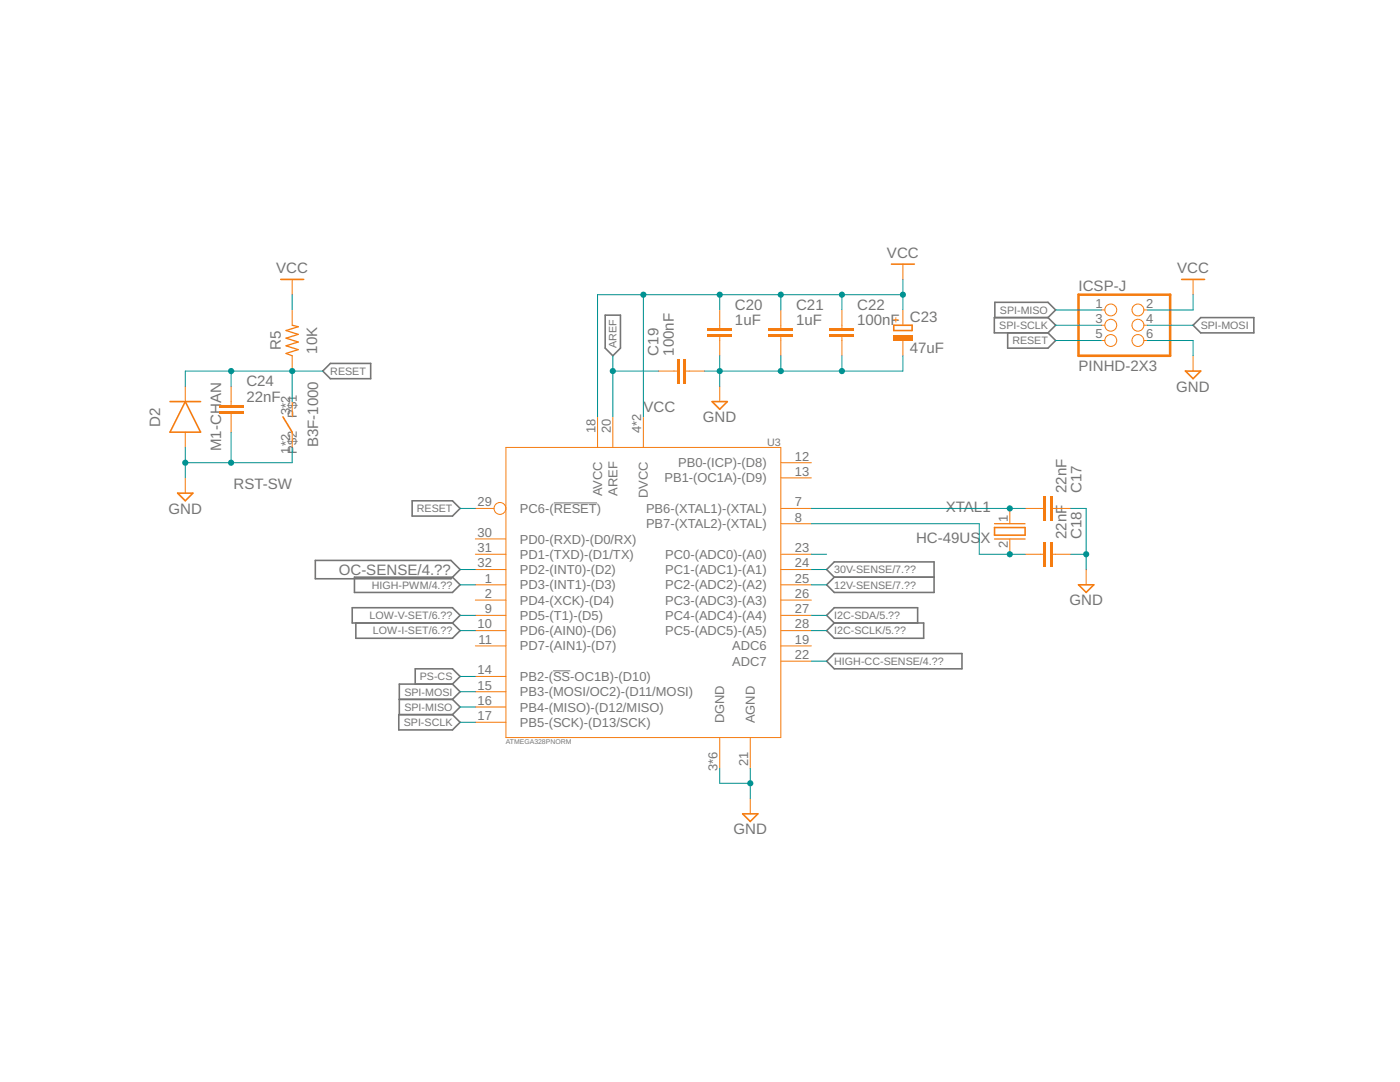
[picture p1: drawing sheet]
<svg xmlns="http://www.w3.org/2000/svg" width="279mm" height="216mm" viewBox="0 0 279 216" stroke-linecap="round" stroke-linejoin="round" font-family="sans-serif">
<path d="M110.5 100.4h8.6M110.4 133.9h3.4" fill="none" stroke="#757575" stroke-width=".2"/>
<g fill="none" stroke="#757575" stroke-width=".32">
<path d="M64.4 74l1.5-1.5h8.1v3.1h-8.1zM120.8 62.9h3v6.6l-1.5 1.5-1.5-1.5zM198.5 63.4v-3.1h10.6l1.6 1.5-1.6 1.6M201.1 66.4v3.1h8l1.6-1.6-1.6-1.5M209.1 63.4h-10.7v3h10.7M209.1 63.4l1.6 1.5-1.6 1.5M239.6 63.4h10.6v3h-10.6l-1.5-1.5zM82.3 99.9h8l1.5 1.6-1.5 1.5h-8zM62.9 111.8h27.1l1.8 1.8-1.8 1.9h-27.1zM70.7 115.2h19.6l1.5 1.5-1.5 1.5h-19.6zM165 113.6l1.5-1.5h19.9v6.1h-19.9l-1.5-1.5 1.5-1.5zM166.5 115.2h19.9"/>
<path d="M70.3 121.3h20l1.5 1.5-1.5 1.5h-20zM71 124.3v3.1h19.3l1.5-1.6-1.5-1.5M79.7 139.6h10.6M82.9 136.5v-3h7.4l1.5 1.5-1.5 1.5M90.3 139.6l1.5 1.5-1.5 1.5M90.3 136.5h-10.6v6.1M90.3 136.5l1.5 1.5-1.5 1.6M165 131.9l1.5-1.5h25.5v3.1h-25.5zM166.5 124.3l-1.5-1.5 1.5-1.5h16.6v3M166.5 124.3h17.8v3.1h-17.8l-1.5-1.6zM79.6 142.6h10.7l1.5 1.5-1.5 1.5h-10.7z"/>
</g>
<path d="M201.5 101.5v3M201.5 107.5v3.1" fill="none" stroke="#f57c10" stroke-width=".2"/>
<path d="M198.5 105.3h6.1v1.5h-6.1z" fill="none" stroke="#f57c10" stroke-width=".32"/>
<path d="M198.5 104.5h6.1M198.5 107.5h6.1" fill="none" stroke="#f57c10" stroke-width=".25"/>
<g fill="#f57c10">
<path d="M208.2 99h.6v4.9h-.6z" fill-rule="evenodd"/>
<path d="M209.5 99h.6v4.9h-.6z" fill-rule="evenodd"/>
</g>
<g fill="#f57c10">
<path d="M208.2 99h.6v4.9h-.6zM208.2 99v4.9h.6v-4.9z"/>
<path d="M209.5 99h.6v4.9h-.6zM209.5 99v4.9h.6v-4.9z"/>
</g>
<path d="M204.6 101.5h3.6M210.1 101.5h3.6" fill="none" stroke="#f57c10" stroke-width=".2"/>
<g fill="#f57c10">
<path d="M208.2 108.2h.6v4.8h-.6z" fill-rule="evenodd"/>
<path d="M209.5 108.2h.6v4.8h-.6z" fill-rule="evenodd"/>
</g>
<g fill="#f57c10">
<path d="M208.2 108.2h.6v4.8h-.6zM208.2 108.2v4.8h.6v-4.8z"/>
<path d="M209.5 108.2h.6v4.8h-.6zM209.5 108.2v4.8h.6v-4.8z"/>
</g>
<path d="M204.6 110.6h3.6M210.1 110.6h3.6" fill="none" stroke="#f57c10" stroke-width=".2"/>
<g fill="#f57c10">
<path d="M136.3 71.6h.6v4.9h-.6z" fill-rule="evenodd"/>
<path d="M135.1 71.6h.6v4.9h-.6z" fill-rule="evenodd"/>
</g>
<g fill="#f57c10">
<path d="M136.3 71.6h.6v4.9h-.6zM136.3 71.6v4.9h.6v-4.9z"/>
<path d="M135.1 71.6h.6v4.9h-.6zM135.1 71.6v4.9h.6v-4.9z"/>
</g>
<path d="M131.4 74h3.7M136.9 74h3.7M216.8 113.6v3.1" fill="none" stroke="#f57c10" stroke-width=".2"/>
<path d="M215.2 116.7h3.1l-1.5 1.5z" fill="none" stroke="#f57c10" stroke-width=".32"/>
<g fill="#f57c10">
<path d="M141.2 66.7h4.9v.6h-4.9z" fill-rule="evenodd"/>
<path d="M141.2 65.5h4.9v.6h-4.9z" fill-rule="evenodd"/>
</g>
<g fill="#f57c10">
<path d="M141.2 66.7h4.9v.6h-4.9zM141.2 66.7v.6h4.9v-.6z"/>
<path d="M141.2 65.5h4.9v.6h-4.9zM141.2 65.5v.6h4.9v-.6z"/>
</g>
<path d="M143.6 61.8v3.7M143.6 67.3v3.7" fill="none" stroke="#f57c10" stroke-width=".2"/>
<g fill="#f57c10">
<path d="M153.4 66.7h4.9v.6h-4.9z" fill-rule="evenodd"/>
<path d="M153.4 65.5h4.9v.6h-4.9z" fill-rule="evenodd"/>
</g>
<g fill="#f57c10">
<path d="M153.4 66.7h4.9v.6h-4.9zM153.4 66.7v.6h4.9v-.6z"/>
<path d="M153.4 65.5h4.9v.6h-4.9zM153.4 65.5v.6h4.9v-.6z"/>
</g>
<path d="M155.8 61.8v3.7M155.8 67.3v3.7" fill="none" stroke="#f57c10" stroke-width=".2"/>
<g fill="#f57c10">
<path d="M165.6 66.7h4.9v.6h-4.9z" fill-rule="evenodd"/>
<path d="M165.6 65.5h4.9v.6h-4.9z" fill-rule="evenodd"/>
</g>
<g fill="#f57c10">
<path d="M165.6 66.7h4.9v.6h-4.9zM165.6 66.7v.6h4.9v-.6z"/>
<path d="M165.6 65.5h4.9v.6h-4.9zM165.6 65.5v.6h4.9v-.6z"/>
</g>
<path d="M168 61.8v3.7M168 67.3v3.7" fill="none" stroke="#f57c10" stroke-width=".2"/>
<path d="M178.4 64.9h3.6v1.1h-3.6z" fill="none" stroke="#f57c10" stroke-width=".32"/>
<path d="M178.2 66.9h4v1h-4z" fill-rule="evenodd" fill="#f57c10"/>
<path d="M178.2 66.9h4v1h-4zM178.2 66.9v1h4v-1z" fill="#f57c10"/>
<g fill="none" stroke="#f57c10" stroke-width=".2">
<path d="M180.2 52.7v3.1M238.1 55.8v3M143.6 77.1v3M180.2 61.8v3.1M180.2 67.9v3.1M219.8 61.8h.7M219.8 64.9h.7M219.8 67.9h.7M228.3 61.8h.7M228.3 64.9h.7M228.3 67.9h.7M238.1 71v3"/>
<path d="M58.3 80.1v3.1M58.3 86.2v3.1"/>
<circle cx="221.7" cy="61.8" r="1.19"/>
<circle cx="221.7" cy="64.9" r="1.19"/>
<circle cx="221.7" cy="67.9" r="1.19"/>
<circle cx="227.1" cy="61.8" r="1.19"/>
<circle cx="227.1" cy="67.9" r="1.19"/>
<circle cx="227.1" cy="64.9" r="1.19"/>
</g>
<path d="M177.9 52.7h4.6M235.8 55.8h4.6M236.6 74h3l-1.5 1.6zM56.5 83.2l1.8 3M142.1 80.1h3.1l-1.6 1.6z" fill="none" stroke="#f57c10" stroke-width=".32"/>
<path d="M215.2 58.8h18.3v12.2h-18.3z" fill="none" stroke="#f57c10" stroke-width=".51"/>
<g fill="#f57c10">
<path d="M43.7 82h4.9v.6h-4.9z" fill-rule="evenodd"/>
<path d="M43.7 80.8h4.9v.5h-4.9z" fill-rule="evenodd"/>
</g>
<g fill="#f57c10">
<path d="M43.7 82h4.9v.6h-4.9zM43.7 82v.6h4.9v-.6z"/>
<path d="M43.7 80.8l4.9-.1v.6h-4.9zM43.7 80.8v.5h4.9v-.5z"/>
</g>
<g fill="none" stroke="#f57c10" stroke-width=".2">
<path d="M58.3 55.8v3M37 77.1v3M46.1 77.1v3.7M58.3 61.8v3.1M58.3 71v3M37 86.2v3.1M37 95.4v3M46.1 82.6v3.6M101 89.3h54.8v57.9h-54.8zM119.3 83.2v6.1M122.3 83.2v6.1M128.4 83.2v6.1"/>
<path d="M155.8 92.3h6.1M155.8 95.4h6.1M94.9 116.7h6.1M94.9 119.7h6.1M94.9 101.5h3.7M94.9 110.6h6.1M94.9 113.6h6.1M94.9 107.5h6.1M155.8 116.7h6.1M155.8 119.7h6.1M155.8 101.5h6.1M155.8 104.5h6.1"/>
<path d="M155.8 110.6h6.1M155.8 113.6h6.1M94.9 122.8h6.1M94.9 125.8h6.1M94.9 128.9h6.1M94.9 135h6.1M94.9 138h6.1M155.8 122.8h6.1M155.8 125.8h6.1M155.8 128.9h6.1M155.8 131.9h6.1M94.9 141.1h6.1"/>
<path d="M94.9 144.1h6.1M143.6 147.2v6.1M149.7 147.2v6.1M149.7 159.3v3.1"/>
<circle cx="99.8" cy="101.5" r="1.19"/>
</g>
<path d="M56 55.8h4.6M33.9 80.1h6.1M35.5 98.4h3l-1.5 1.5zM37 80.1l3 6.1h-6.1zM148.2 162.4h3.1l-1.6 1.5z" fill="none" stroke="#f57c10" stroke-width=".32"/>
<path d="M58.3 64.9l1.2 .3-2.4 .8 2.4 .7-2.4 .8 2.4 .7-2.4 .8 2.4 .8-2.4 .7 1.2 .5" fill="none" stroke="#f57c10" stroke-width=".25"/>
<path d="M213.7 110.6h3.1M213.7 101.5h3.1v12.1" fill="none" stroke="#009292" stroke-width=".2"/>
<circle cx="216.8" cy="110.6" r=".61" fill="#009292"/>
<path d="M216.2 110.6a.61 .61 0 0 1 1.2 0 .61 .61 0 0 1-1.2 0zM216.2 110.6a.61 .61 0 0 0 1.2 0 .61 .61 0 0 0-1.2 0z" fill="#009292"/>
<path d="M229 67.9h9.1v3.1M37 89.3v6.1M46.1 86.2v6.1h-9.1" fill="none" stroke="#009292" stroke-width=".2"/>
<circle cx="37" cy="92.3" r=".61" fill="#009292"/>
<path d="M36.4 92.3a.61 .61 0 0 1 1.2 0 .61 .61 0 0 1-1.2 0zM36.4 92.3a.61 .61 0 0 0 1.2 0 .61 .61 0 0 0-1.2 0z" fill="#009292"/>
<path d="M58.3 89.3v3h-12.2" fill="none" stroke="#009292" stroke-width=".2"/>
<circle cx="46.1" cy="92.3" r=".61" fill="#009292"/>
<path d="M45.5 92.3a.61 .61 0 0 1 1.2 0 .61 .61 0 0 1-1.2 0zM45.5 92.3a.61 .61 0 0 0 1.2 0 .61 .61 0 0 0-1.2 0z" fill="#009292"/>
<path d="M143.6 153.3v3h6.1M149.7 153.3v6" fill="none" stroke="#009292" stroke-width=".2"/>
<circle cx="149.7" cy="156.3" r=".61" fill="#009292"/>
<path d="M149.1 156.3a.61 .61 0 0 1 1.2 0 .61 .61 0 0 1-1.2 0zM149.1 156.3a.61 .61 0 0 0 1.2 0 .61 .61 0 0 0-1.2 0z" fill="#009292"/>
<path d="M143.6 71v3M180.2 71v3h-39.6" fill="none" stroke="#009292" stroke-width=".2"/>
<circle cx="143.6" cy="74" r=".61" fill="#009292"/>
<path d="M143 74a.65 .65 0 0 1 1.3 0 .65 .65 0 0 1-1.3 0zM143 74a.61 .61 0 0 0 1.2 0 .61 .61 0 0 0-1.2 0z" fill="#009292"/>
<path d="M155.8 71v3" fill="none" stroke="#009292" stroke-width=".2"/>
<circle cx="155.8" cy="74" r=".61" fill="#009292"/>
<path d="M155.2 74a.61 .61 0 0 1 1.2 0 .61 .61 0 0 1-1.2 0zM155.2 74a.61 .61 0 0 0 1.2 0 .61 .61 0 0 0-1.2 0z" fill="#009292"/>
<path d="M168 71v3" fill="none" stroke="#009292" stroke-width=".2"/>
<circle cx="168" cy="74" r=".61" fill="#009292"/>
<path d="M167.4 74a.61 .61 0 0 1 1.2 0 .61 .61 0 0 1-1.2 0zM167.4 74a.61 .61 0 0 0 1.2 0 .61 .61 0 0 0-1.2 0z" fill="#009292"/>
<path d="M128.4 58.8v24.4M143.6 58.8v3M155.8 58.8v3M168 58.8v3M180.2 58.8h-60.9v24.4M180.2 55.8v6M143.6 74v3.1" fill="none" stroke="#009292" stroke-width=".2"/>
<g fill="#009292">
<circle cx="128.4" cy="58.8" r=".61"/>
<circle cx="143.6" cy="58.8" r=".61"/>
<circle cx="168" cy="58.8" r=".61"/>
<circle cx="180.2" cy="58.8" r=".61"/>
<circle cx="155.8" cy="58.8" r=".61"/>
</g>
<g fill="#009292">
<path d="M127.8 58.8a.61 .61 0 0 1 1.2 0 .61 .61 0 0 1-1.2 0zM127.8 58.8a.61 .61 0 0 0 1.2 0 .61 .61 0 0 0-1.2 0z"/>
<path d="M143 58.8a.65 .65 0 0 1 1.3 0 .65 .65 0 0 1-1.3 0zM143 58.8a.61 .61 0 0 0 1.2 0 .61 .61 0 0 0-1.2 0z"/>
<path d="M167.4 58.8a.61 .61 0 0 1 1.2 0 .61 .61 0 0 1-1.2 0zM167.4 58.8a.61 .61 0 0 0 1.2 0 .61 .61 0 0 0-1.2 0z"/>
<path d="M179.6 58.8a.61 .61 0 0 1 1.2 0 .61 .61 0 0 1-1.2 0zM179.6 58.8a.61 .61 0 0 0 1.2 0 .61 .61 0 0 0-1.2 0z"/>
<path d="M155.2 58.8a.61 .61 0 0 1 1.2 0 .61 .61 0 0 1-1.2 0zM155.2 58.8a.61 .61 0 0 0 1.2 0 .61 .61 0 0 0-1.2 0z"/>
</g>
<path d="M58.3 58.8v3M238.1 58.8v3h-9.1M46.1 74v3.1M58.3 74v6.1M64.4 74h-27.4v3.1M210.7 61.8h9.1M210.7 67.9h9.1M91.8 141.1h3.1" fill="none" stroke="#009292" stroke-width=".2"/>
<g fill="#009292">
<circle cx="46.1" cy="74" r=".61"/>
<circle cx="58.3" cy="74" r=".61"/>
</g>
<g fill="#009292">
<path d="M45.5 74a.61 .61 0 0 1 1.2 0 .61 .61 0 0 1-1.2 0zM45.5 74a.61 .61 0 0 0 1.2 0 .61 .61 0 0 0-1.2 0z"/>
<path d="M57.7 74a.61 .61 0 0 1 1.2 0 .61 .61 0 0 1-1.2 0zM57.7 74a.61 .61 0 0 0 1.2 0 .61 .61 0 0 0-1.2 0z"/>
</g>
<g fill="none" stroke="#009292" stroke-width=".2">
<path d="M210.7 64.9h9.1M229 64.9h9.1M91.8 101.5h3.1M161.9 113.6h3.1M161.9 116.7h3.1M161.9 104.5h33.5v6.1h9.2M91.8 138h3.1M91.8 122.8h3.1M91.8 135h3.1M161.9 122.8h3.1M161.9 125.8h3.1M161.9 131.9h3.1"/>
<path d="M91.8 144.1h3.1"/>
</g>
<circle cx="201.5" cy="110.6" r=".61" fill="#009292"/>
<path d="M200.9 110.6a.61 .61 0 0 1 1.2 0 .61 .61 0 0 1-1.2 0zM200.9 110.6a.61 .61 0 0 0 1.2 0 .61 .61 0 0 0-1.2 0z" fill="#009292"/>
<path d="M161.9 101.5h42.7" fill="none" stroke="#009292" stroke-width=".2"/>
<circle cx="201.5" cy="101.5" r=".61" fill="#009292"/>
<path d="M200.9 101.5a.61 .61 0 0 1 1.2 0 .61 .61 0 0 1-1.2 0zM200.9 101.5a.61 .61 0 0 0 1.2 0 .61 .61 0 0 0-1.2 0z" fill="#009292"/>
<path d="M122.3 74h9.1M122.3 71v12.2" fill="none" stroke="#009292" stroke-width=".2"/>
<circle cx="122.3" cy="74" r=".61" fill="#009292"/>
<path d="M121.7 74a.61 .61 0 0 1 1.2 0 .61 .61 0 0 1-1.2 0zM121.7 74a.61 .61 0 0 0 1.2 0 .61 .61 0 0 0-1.2 0z" fill="#009292"/>
<path d="M91.8 116.7h3.1M91.8 113.6h3.1M161.9 110.6h3.1M91.8 125.8h3.1" fill="none" stroke="#009292" stroke-width=".2"/>
<g font-size="3" fill="#757575">
<text x="177" y="51.5">VCC</text>
<text x="55.1" y="54.6">VCC</text>
<text x="215.2" y="58">ICSP-J</text>
<text x="234.9" y="54.6">VCC</text>
<text x="146.7" y="64.9">1uF</text>
<text x="146.7" y="61.9">C20</text>
<text x="158.9" y="64.9">1uF</text>
<text x="158.9" y="61.9">C21</text>
<text x="171.1" y="64.9">100nF</text>
<text x="171.1" y="61.9">C22</text>
<text x="181.6" y="64.3">C23</text>
<text x="56" y="69.9" transform="rotate(-90 56 69.9)">R5</text>
<text x="63.3" y="70.6" transform="rotate(-90 63.3 70.6)">10K</text>
<text x="131.4" y="71" transform="rotate(-90 131.4 71)">C19</text>
<text x="134.5" y="71" transform="rotate(-90 134.5 71)">100nF</text>
<text x="181.6" y="70.4">47uF</text>
<text x="49.2" y="77.1">C24</text>
<text x="215.2" y="74">PINHD-2X3</text>
<text x="44.1" y="80.5" transform="rotate(-90 44.1 80.5)">AN</text>
<text x="49.2" y="80.1">22nF</text>
<text x="128.4" y="82.3">VCC</text>
<text x="234.8" y="78.1">GND</text>
<text x="31.9" y="85.1" transform="rotate(-90 31.9 85.1)">D2</text>
<text x="63.5" y="89.3" transform="rotate(-90 63.5 89.3)">B3F-1000</text>
<text x="140.3" y="84.2">GND</text>
<text x="44.1" y="90" transform="rotate(-90 44.1 90)">M1-CH</text>
<text x="46.6" y="97.5">RST-SW</text>
<text x="212.8" y="98.4" transform="rotate(-90 212.8 98.4)">22nF</text>
<text x="215.9" y="98.4" transform="rotate(-90 215.9 98.4)">C17</text>
<text x="33.6" y="102.5">GND</text>
<text x="188.7" y="102.1">XTAL1</text>
<text x="212.8" y="107.6" transform="rotate(-90 212.8 107.6)">22nF</text>
<text x="215.9" y="107.6" transform="rotate(-90 215.9 107.6)">C18</text>
<text x="182.8" y="108.3">HC-49US</text>
<text x="195.7" y="108.3">X</text>
<text x="67.6" y="114.7">OC-SENSE/4.??</text>
<text x="213.4" y="120.8">GND</text>
<text x="146.4" y="166.5">GND</text>
</g>
<g font-size="2.6" fill="#757575">
<text x="218.6" y="61.4">1</text>
<text x="218.6" y="64.5">3</text>
<text x="228.7" y="61.4">2</text>
<text x="228.7" y="64.5">4</text>
<text x="218.6" y="67.5">5</text>
<text x="228.7" y="67.5">6</text>
<text x="57.9" y="82.8" transform="rotate(-90 57.9 82.8)">3*2</text>
<text x="59.2" y="83.4" transform="rotate(-90 59.2 83.4)">P$1</text>
<text x="118.8" y="86.5" transform="rotate(-90 118.8 86.5)">18</text>
<text x="121.9" y="86.5" transform="rotate(-90 121.9 86.5)">20</text>
<text x="128" y="86.5" transform="rotate(-90 128 86.5)">4*2</text>
<text x="57.9" y="90.5" transform="rotate(-90 57.9 90.5)">1*2</text>
<text x="59.2" y="90.6" transform="rotate(-90 59.2 90.6)">P$2</text>
<text x="135.3" y="93.2">PB0-(ICP)-(D8)</text>
<text x="158.6" y="91.9">12</text>
<text x="158.6" y="94.9">13</text>
<text x="95.3" y="101">29</text>
<text x="120.2" y="99" transform="rotate(-90 120.2 99)">AVCC</text>
<text x="123.2" y="99" transform="rotate(-90 123.2 99)">AREF</text>
<text x="129.3" y="99.4" transform="rotate(-90 129.3 99.4)">DVCC</text>
<text x="132.6" y="96.3">PB1-(OC1A)-(D9)</text>
<text x="158.6" y="101">7</text>
<text x="95.3" y="107.1">30</text>
<text x="103.8" y="102.4">PC6-(RESET)</text>
<text x="128.9" y="102.4">PB6-(XTAL1)-(XTAL)</text>
<text x="128.9" y="105.4">PB7-(XTAL2)-(XTAL)</text>
<text x="158.6" y="104.1">8</text>
<text x="201.1" y="104.1" transform="rotate(-90 201.1 104.1)">1</text>
<text x="95.3" y="110.2">31</text>
<text x="95.3" y="113.2">32</text>
<text x="103.8" y="108.5">PD0-(RXD)-(D0/RX)</text>
<text x="103.8" y="111.5">PD1-(TXD)-(D1/TX)</text>
<text x="132.8" y="111.5">PC0-(ADC0)-(A0)</text>
<text x="158.6" y="110.2">23</text>
<text x="158.6" y="113.2">24</text>
<text x="201.1" y="109.4" transform="rotate(-90 201.1 109.4)">2</text>
<text x="96.7" y="116.3">1</text>
<text x="96.7" y="119.3">2</text>
<text x="103.8" y="117.6">PD3-(INT1)-(D3)</text>
<text x="103.8" y="114.6">PD2-(INT0)-(D2)</text>
<text x="132.8" y="114.6">PC1-(ADC1)-(A1)</text>
<text x="132.8" y="117.6">PC2-(ADC2)-(A2)</text>
<text x="158.6" y="116.3">25</text>
<text x="158.6" y="119.3">26</text>
<text x="95.3" y="125.4">10</text>
<text x="96.7" y="122.4">9</text>
<text x="103.8" y="120.7">PD4-(XCK)-(D4)</text>
<text x="103.8" y="123.7">PD5-(T1)-(D5)</text>
<text x="132.8" y="120.6">PC3-(ADC3)-(A3)</text>
<text x="132.8" y="123.7">PC4-(ADC4)-(A4)</text>
<text x="158.6" y="122.4">27</text>
<text x="158.6" y="125.4">28</text>
<text x="95.5" y="128.5">11</text>
<text x="103.8" y="126.7">PD6-(AIN0)-(D6)</text>
<text x="103.8" y="129.8">PD7-(AIN1)-(D7)</text>
<text x="132.8" y="126.7">PC5-(ADC5)-(A5)</text>
<text x="146.1" y="129.8">ADC6</text>
<text x="158.6" y="128.5">19</text>
<text x="158.6" y="131.5">22</text>
<text x="95.3" y="134.5">14</text>
<text x="95.3" y="137.6">15</text>
<text x="103.8" y="135.9">PB2-(SS-OC1B)-(D10)</text>
<text x="146.1" y="132.8">ADC7</text>
<text x="95.3" y="140.6">16</text>
<text x="95.3" y="143.7">17</text>
<text x="103.8" y="138.9">PB3-(MOSI/OC2)-(D11/MOSI)</text>
<text x="103.8" y="142">PB4-(MISO)-(D12/MISO)</text>
<text x="103.8" y="145">PB5-(SCK)-(D13/SCK)</text>
<text x="144.5" y="144.4" transform="rotate(-90 144.5 144.4)">DGND</text>
<text x="150.6" y="144.4" transform="rotate(-90 150.6 144.4)">AGND</text>
<text x="143.2" y="153.8" transform="rotate(-90 143.2 153.8)">3*6</text>
<text x="149.3" y="152.8" transform="rotate(-90 149.3 152.8)">21</text>
</g>
<text font-size="2.1" fill="#f57c10" x="179.5" y="64.4" transform="rotate(-90 179.5 64.4)">+</text>
<g font-size="2.1" fill="#757575">
<text x="199.4" y="65.7">SPI-SCLK</text>
<text x="199.6" y="62.6">SPI-MISO</text>
<text x="239.6" y="65.7">SPI-MOSI</text>
<text x="123.1" y="69.5" transform="rotate(-90 123.1 69.5)">AREF</text>
<text x="202" y="68.7">RESET</text>
<text x="65.9" y="74.8">RESET</text>
<text x="153.1" y="89">U3</text>
<text x="83.2" y="102.2">RESET</text>
<text x="74.2" y="117.5">HIGH-PWM/4.??</text>
<text x="166.5" y="114.4">30V-SENSE/7.??</text>
<text x="166.5" y="117.5">12V-SENSE/7.??</text>
<text x="73.7" y="123.6">LOW-V-SET/6.??</text>
<text x="166.5" y="123.6">I2C-SDA/5.??</text>
<text x="74.4" y="126.6">LOW-I-SET/6.??</text>
<text x="166.5" y="126.6">I2C-SCLK/5.??</text>
<text x="83.8" y="135.7">PS-CS</text>
<text x="166.5" y="132.7">HIGH-CC-SENSE/4.??</text>
<text x="80.7" y="141.8">SPI-MISO</text>
<text x="80.7" y="138.8">SPI-MOSI</text>
<text x="80.6" y="144.9">SPI-SCLK</text>
</g>
<text font-size="1.4" fill="#757575" x="101" y="148.4">ATMEGA328PNORM</text>
</svg>
